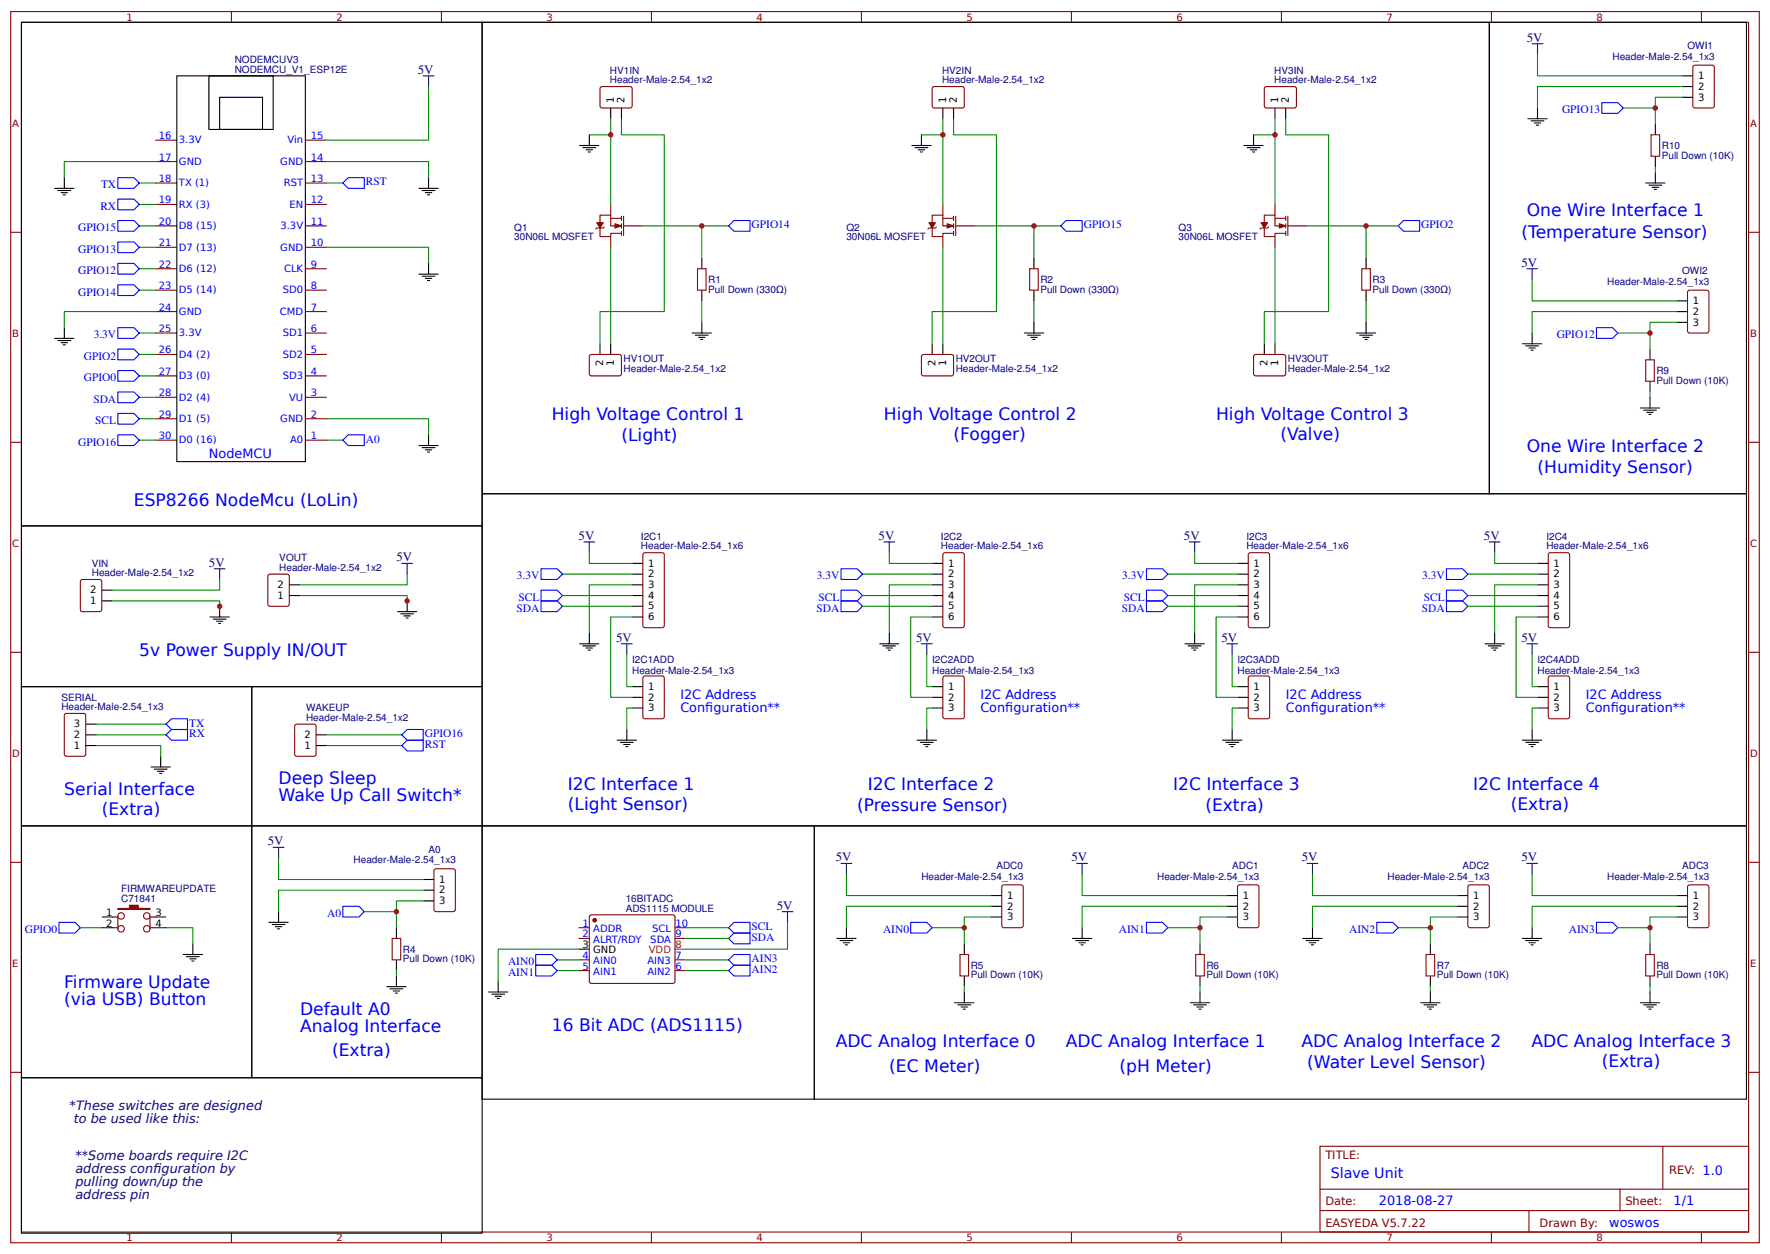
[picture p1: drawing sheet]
<svg xmlns="http://www.w3.org/2000/svg" width="437mm" height="310mm" viewBox="0 0 437 310" stroke-linecap="round" stroke-linejoin="round" font-family="sans-serif">
<g fill="none" stroke="#800" stroke-width=".26">
<path d="M2.6 2.9h431.8v304h-431.8zM5.3 5.5h426.5v298.7h-426.5zM57.1 2.9v2.6M109 2.9v2.6M160.9 2.9v2.6M212.7 2.9v2.6M264.6 2.9v2.6M316.4 2.9v2.6M368.3 2.9v2.6M418.3 16.2l4.5-.1 .5 .2v9.8l-.2 .5-4.5 .1-.5-.3-.1-9.8zM420.2 2.9v2.6M38.4 34.6h5.3"/>
<path d="M38.4 39.9h5.3M75.4 34.6h5.3M75.4 39.9h5.3M148.2 21.6l.5-.2 7.1 .1 .3 .4-.1 4.5-.4 .3-7.2-.1-.2-.5zM230.3 21.6l.4-.2 7.2 .1 .2 .4v4.5l-.5 .3-7.2-.1-.2-.5zM312.3 21.6l.4-.2 7.2 .1 .2 .4v4.5l-.5 .3-7.1-.1-.3-.5zM407.7 33.3h2.1v5.3h-2.1zM2.6 57.4h2.7M38.4 45.2h5.3M38.4 50.5h5.3M38.4 55.8h5.3M75.4 45.2h5.3"/>
<path d="M75.4 50.5h5.3M75.4 55.8h5.3M148.2 56.3v2.1h2.6v-.8h2.7M148.2 55v-1.9h2.6v2.7h2.7M149.2 56l-.2 .3h-1.6l-.3 .3M150.8 53.9h2.7M150.8 50.5v2.6M150.8 58.4v2.7M153.5 53.4v1.1M153.5 55.2v1.1M153.5 57.1v1.1M154 55.8h4.7"/>
<path d="M154 53.4v4.8M230.2 56.3v2.1h2.6v-.8h2.7M230.2 55v-1.9h2.6v2.7h2.7M231.2 56l-.2 .3h-1.6l-.3 .3M232.8 53.9h2.7M232.8 50.5v2.6M232.8 58.4v2.7M235.5 53.4v1.1M235.5 55.2v1.1M235.5 57.1v1.1M236 55.8h4.8M236 53.4v4.8"/>
<path d="M312.2 56.3v2.1h2.7v-.8h2.6M312.2 55v-1.9h2.7v2.7h2.6M313.3 56l-.3 .3h-1.6l-.3 .3M314.9 53.9h2.6M314.9 50.5v2.6M314.9 58.4v2.7M317.5 53.4v1.1M317.5 55.2v1.1M317.5 57.1v1.1M318 55.8h4.8M318 53.4v4.8M431.8 57.4h2.6"/>
<path d="M38.4 61.1h5.3M38.4 66.4h5.3M38.4 71.6h5.3M38.4 76.9h5.3M75.4 61.1h5.3M75.4 66.4h5.3M75.4 71.6h5.3M75.4 76.9h5.3M172.2 66.4h2.2v5.2h-2.2zM254.3 66.4h2.1v5.2h-2.1zM336.3 66.4h2.1v5.2h-2.1zM417 71.7l4.5-.1 .4 .3 .1 9.8-.3 .5h-4.5l-.4-.2-.1-9.8z"/>
<path d="M38.4 82.2h5.3M38.4 87.5h5.3M38.4 92.8h5.3M38.4 98.1h5.3M75.4 82.2h5.3M75.4 87.5h5.3M75.4 92.8h5.3M75.4 98.1h5.3M145.6 87.8l.4-.3 7.2 .1 .3 .5-.1 4.5-.5 .2-7.1-.1-.3-.4zM227.6 87.8l.5-.3 7.1 .1 .3 .5-.1 4.5-.5 .2-7.1-.1-.3-.4zM309.6 87.8l.5-.3 7.1 .1 .3 .5-.1 4.5-.4 .2-7.2-.1-.2-.4zM406.4 88.8h2.1v5.3h-2.1z"/>
<path d="M2.6 109.2h2.7M38.4 103.4h5.3M38.4 108.7h5.3M75.4 103.4h5.3M75.4 108.7h5.3M431.8 109.2h2.6M158.8 136.7l.5-.2h4.2h.3l.2 .5v17.5l-.2 .4-.3 .1h-4.2l-.3-.1-.3-.4zM232.9 136.7l.5-.2h4.2l.5 .2v.3v17.5l-.2 .4-.3 .1h-4.2l-.3-.1-.3-.4zM308.3 136.7l.5-.2h4.2l.5 .2v.3v17.5l-.2 .4-.3 .1h-4.2l-.3-.1-.3-.4zM382.6 136.5h4.5h.3l.2 .5v17.5l-.2 .4-.3 .1h-4.2l-.3-.1-.3-.4v-17.5zM20.1 143.2l4.5-.1 .5 .2v7.2l-.2 .5h-4.5l-.5-.2-.1-7.2zM66.4 141.8h4.5l.5 .2v7.2l-.2 .4-4.5 .1-.5-.3-.1-7.1z"/>
<path d="M2.6 161.1h2.7M16.1 176.2h4.5l.5 .2 .1 9.8-.3 .5h-4.5l-.5-.2v-9.8zM73 178.9l4.5-.1 .5 .3 .1 7.1-.3 .5h-4.5l-.5-.2v-7.2zM159 167l4.5-.1 .5 .3v9.8l-.2 .4-4.5 .1-.5-.3-.1-9.8zM232.9 167.2l.5-.3h4.2l.5 .3v9.8l-.2 .4-4.5 .1-.5-.3zM308.3 167.2l.5-.3h4.2l.5 .3v9.8l-.2 .4-4.5 .1-.5-.3zM382.6 167l4.5-.1 .4 .3 .1 9.8-.2 .4-4.5 .1-.5-.3-.1-9.8zM431.8 161.1h2.6M2.6 212.9h2.7M107.4 214.6l4.5-.1 .5 .3v9.8l-.2 .4-4.5 .1-.5-.3v-9.7zM247.6 218.6l4.5-.1 .5 .3 .1 9.7-.3 .5-4.5 .1-.4-.3-.1-9.8zM305.9 218.6l4.5-.1 .4 .3 .1 9.7-.3 .5-4.5 .1-.4-.3-.1-9.8z"/>
<path d="M362.7 218.6l4.5-.1 .5 .3 .1 9.7-.3 .5-4.5 .1-.4-.3-.1-9.8zM417 218.6l4.5-.1 .4 .3 .1 9.7-.3 .5-4.5 .1-.4-.3-.1-9.8zM431.8 212.9h2.6M29.1 226.2v3.1M37 226.2v3.1M96.8 231.7h2.2v5.3h-2.2zM142.9 229.1h2.6M142.9 231.7h2.6M142.9 237h2.6M142.9 239.7h2.6M145.8 226h20.6l.3 .4-.1 16.2-.4 .2h-20.4l-.3-.5v-15.9zM166.7 229.1h2.6"/>
<path d="M166.7 231.7h2.6M166.7 237h2.6M166.7 239.7h2.6M237.1 235.7h2.1v5.3h-2.1zM295.3 235.7h2.1v5.3h-2.1zM352.2 235.7h2.1v5.3h-2.1zM406.4 235.7h2.1v5.3h-2.1zM2.6 264.8h2.7M431.8 264.8h2.6M326 283.1h105.8v21.1h-105.8zM326 293.6h105.8M326 298.9h105.8"/>
<path d="M377.6 298.9v5.3M400 293.6v5.3M410.6 283.1v10.5M57.1 304.2v2.7M109 304.2v2.7M160.9 304.2v2.7M212.7 304.2v2.7M264.6 304.2v2.7M316.4 304.2v2.7M368.3 304.2v2.7M420.2 304.2v2.7"/>
<circle cx="29.9" cy="226.2" r=".8"/>
<circle cx="29.9" cy="229.3" r=".8"/>
<circle cx="36.2" cy="229.3" r=".8"/>
<circle cx="36.2" cy="226.2" r=".8"/>
</g>
<g fill="none" stroke="#000" stroke-width=".26">
<path d="M5.3 5.5h113.8v124.4h-113.8zM43.7 18.7h31.7v95.3h-31.7zM51.6 18.7h15.9v13.3h-15.9zM119.1 5.5h248.7v116.4h-248.7zM367.8 5.5h63.5v116.4h-63.5zM415.4 18.7h2.6M54.2 24h10.6v8h-10.6zM143.1 35.9h4.8M143.9 36.5h3.2M144.7 37h1.6M145.3 37.5h.5M145.5 33.3v2.6"/>
<path d="M150.8 26.7v2.6M153.5 26.7v2.6M225.2 35.9h4.7M226 36.5h3.1M226.7 37h1.6M227.3 37.5h.5M227.5 33.3v2.6M232.8 26.7v2.6M235.5 26.7v2.6M307.2 35.9h4.7M308 36.5h3.1M308.8 37h1.6"/>
<path d="M309.3 37.5h.5M309.6 33.3v2.6M314.9 26.7v2.6M317.5 26.7v2.6M377.3 29.3h4.8M378.1 29.8h3.2M378.9 30.4h1.6M379.4 30.9h.5M379.7 26.7v2.6M408.8 30.6v2.7M408.8 38.6v2.6M415.4 24h2.6"/>
<path d="M415.4 21.4h2.6M13.5 46.5h4.8M14.3 47h3.2M15.1 47.6h1.6M15.6 48.1h.5M15.9 43.9v2.6M103.5 46.5h4.7M104.2 47h3.2M105 47.6h1.6M105.6 48.1h.5M105.8 43.9v2.6M406.4 45.2h4.8"/>
<path d="M407.2 45.7h3.2M408 46.2h1.6M408.5 46.8h.5M408.8 42.5v2.7M103.5 67.7h4.7M104.2 68.2h3.2M105 68.7h1.6M105.6 69.3h.5M105.8 65v2.7M173.3 63.7v2.7M173.3 71.6v2.7M173.3 79.6v2.6"/>
<path d="M255.3 63.7v2.7M255.3 71.6v2.7M255.3 79.6v2.6M337.3 63.7v2.7M337.3 71.6v2.7M337.3 79.6v2.6M414.1 79.6h2.6M414.1 74.3h2.6M414.1 76.9h2.6M13.5 83.6h4.8M14.3 84.1h3.2M15.1 84.6h1.6"/>
<path d="M15.6 85.1h.5M15.9 80.9v2.7M148.2 84.9v2.6M150.8 84.9v2.6M170.9 82.2h4.8M171.7 82.8h3.2M172.5 83.3h1.6M173 83.8h.6M230.2 84.9v2.6M232.8 84.9v2.6M252.9 82.2h4.8M253.7 82.8h3.2"/>
<path d="M254.5 83.3h1.6M255.1 83.8h.5M312.2 84.9v2.6M314.9 84.9v2.6M335 82.2h4.7M335.8 82.8h3.1M336.5 83.3h1.6M337.1 83.8h.5M376 84.9h4.7M376.8 85.4h3.1M377.6 85.9h1.5M378.1 86.5h.5"/>
<path d="M378.4 82.2v2.7M407.5 86.2v2.6M407.5 94.1v2.7M407.5 98.1v2.7M103.5 110h4.7M104.2 110.5h3.2M105 111.1h1.6M105.6 111.6h.5M105.8 107.4v2.6M405.1 100.8h4.7M405.9 101.3h3.1M406.7 101.8h1.6"/>
<path d="M407.2 102.3h.5M5.3 129.9h113.8v39.6h-113.8zM119.1 121.9h312.2v82h-312.2zM156.1 139.1h2.6M230.2 139.1h2.6M305.6 139.1h2.6M379.7 139.1h2.6M25.1 148.4h2.7M25.1 145.7h2.7M51.9 152.3h4.7M52.7 152.9h3.1M53.4 153.4h1.6"/>
<path d="M54 153.9h.5M54.2 149.7v2.6M71.4 147.1h2.7M71.4 144.4h2.7M98.2 151h4.7M99 151.6h3.1M99.7 152.1h1.6M100.3 152.6h.5M100.5 148.4v2.6M143.1 159h4.8M143.9 159.5h3.2M145.5 156.3v2.7"/>
<path d="M156.1 152.3h2.6M156.1 147.1h2.6M156.1 144.4h2.6M156.1 141.8h2.6M156.1 149.7h2.6M217.2 159h4.8M218 159.5h3.2M219.6 156.3v2.7M230.2 152.3h2.6M230.2 147.1h2.6M230.2 144.4h2.6M230.2 141.8h2.6"/>
<path d="M230.2 149.7h2.6M292.6 159h4.8M293.4 159.5h3.2M295 156.3v2.7M305.6 152.3h2.6M305.6 147.1h2.6M305.6 144.4h2.6M305.6 141.8h2.6M305.6 149.7h2.6M366.7 159h4.8M367.5 159.5h3.2M369.1 156.3v2.7"/>
<path d="M379.7 152.3h2.6M379.7 147.1h2.6M379.7 144.4h2.6M379.7 141.8h2.6M379.7 149.7h2.6M5.3 169.5h56.9v34.4h-56.9zM21.2 178.8h2.6M62.2 169.5h56.9v34.4h-56.9zM144.7 160h1.6M145.3 160.5h.5M156.1 174.8h2.6M156.1 169.5h2.6"/>
<path d="M156.1 172.2h2.6M218.8 160h1.6M219.3 160.5h.6M230.2 174.8h2.6M230.2 169.5h2.6M230.2 172.2h2.6M294.2 160h1.6M294.7 160.5h.6M305.6 174.8h2.6M305.6 169.5h2.6M305.6 172.2h2.6M368.3 160h1.6"/>
<path d="M368.8 160.5h.6M379.7 174.8h2.6M379.7 169.5h2.6M379.7 172.2h2.6M21.2 184.1h2.6M21.2 181.5h2.6M37.3 189.4h4.8M38.1 189.9h3.2M38.9 190.4h1.6M39.4 191h.6M39.7 186.7v2.7M78.1 184.1h2.6"/>
<path d="M78.1 181.5h2.6M152.4 182.8h4.8M153.2 183.3h3.2M154 183.8h1.6M154.5 184.4h.5M154.8 180.1v2.7M226.5 182.8h4.7M227.3 183.3h3.2M228.1 183.8h1.6M228.6 184.4h.5M228.9 180.1v2.7M301.9 182.8h4.8"/>
<path d="M302.7 183.3h3.2M303.5 183.8h1.6M304 184.4h.5M304.3 180.1v2.7M376 182.8h4.7M376.8 183.3h3.1M377.6 183.8h1.5M378.1 184.4h.5M378.4 180.1v2.7M5.3 203.9h56.9v62.2h-56.9zM62.2 203.9h56.9v62.2h-56.9zM104.5 217.2h2.7"/>
<path d="M104.5 219.8h2.7M119.1 203.9h82v67.5h-82zM201.1 203.9h230.2v67.5h-230.2zM25.1 226.4h3.7M25.1 229.1h3.7M37.3 226.4h3.7M37.3 229.1h3.7M45.2 235.7h4.8M46 236.2h3.2M46.8 236.7h1.6M47.4 237.3h.5M47.6 233v2.7"/>
<path d="M66.4 227.8h4.8M67.2 228.3h3.2M68 228.8h1.6M68.5 229.3h.6M68.8 225.1v2.7M97.9 229.1v2.6M97.9 237v2.7M104.5 222.5h2.7M142.9 234.4h2.6M206.6 231.7h4.8M207.4 232.3h3.2M208.2 232.8h1.6"/>
<path d="M208.8 233.3h.5M209 229.1v2.6M238.1 233v2.7M244.7 226.4h2.7M244.7 221.1h2.7M244.7 223.8h2.7M264.8 231.7h4.8M265.6 232.3h3.2M266.4 232.8h1.6M267 233.3h.5M267.2 229.1v2.6M296.3 233v2.7"/>
<path d="M302.9 226.4h2.7M302.9 221.1h2.7M302.9 223.8h2.7M321.7 231.7h4.8M322.5 232.3h3.2M323.3 232.8h1.6M323.8 233.3h.6M324.1 229.1v2.6M353.2 233v2.7M359.8 226.4h2.7M359.8 221.1h2.7M359.8 223.8h2.7"/>
<path d="M376 231.7h4.7M376.8 232.3h3.1M377.6 232.8h1.5M378.1 233.3h.5M378.4 229.1v2.6M407.5 233v2.7M414.1 226.4h2.6M414.1 221.1h2.6M414.1 223.8h2.6M95.5 243.6h4.8M96.3 244.2h3.2M97.1 244.7h1.6"/>
<path d="M97.6 245.2h.6M97.9 241v2.6M120.6 245h4.8M121.4 245.5h3.2M122.2 246h1.6M122.8 246.5h.5M123 242.3v2.7M235.7 247.6h4.8M236.5 248.1h3.2M237.3 248.7h1.6M237.9 249.2h.5M238.1 241v2.6"/>
<path d="M238.1 245v2.6M294 247.6h4.7M294.7 248.1h3.2M295.5 248.7h1.6M296.1 249.2h.5M296.3 241v2.6M296.3 245v2.6M350.8 247.6h4.8M351.6 248.1h3.2M352.4 248.7h1.6M353 249.2h.5M353.2 241v2.6"/>
<path d="M353.2 245v2.6M405.1 247.6h4.7M405.9 248.1h3.1M406.7 248.7h1.6M407.2 249.2h.5M407.5 241v2.6M407.5 245v2.6M5.3 266.1h113.8v38.4h-113.8z"/>
</g>
<g fill="none" stroke="#000080" stroke-width=".26">
<path d="M104.5 18.7h2.7M105.8 18.7v2.7M378.4 10.8h2.6M379.7 10.8v2.6M377 66.4h2.7M378.4 66.4v2.6M99.2 139.1h2.7M100.5 139.1v2.7M144.2 133.8h2.6M145.5 133.8v2.7M218.3 133.8h2.6M219.6 133.8v2.7"/>
<path d="M293.7 133.8h2.6M295 133.8v2.7M367.8 133.8h2.6M369.1 133.8v2.7M52.9 140.4h2.7M54.2 140.4v2.7M153.5 159h2.6M154.8 159v2.6M227.5 159h2.7M228.9 159v2.6M302.9 159h2.7M304.3 159v2.6"/>
<path d="M377 159h2.7M378.4 159v2.6M67.5 209.2h2.6M68.8 209.2v2.7M207.7 213.2h2.6M209 213.2v2.6M265.9 213.2h2.7M267.2 213.2v2.6M322.8 213.2h2.6M324.1 213.2v2.6M377 213.2h2.7M378.4 213.2v2.6"/>
<path d="M193.1 225.1h2.7M194.5 225.1v2.7"/>
</g>
<g fill="none" stroke="#080" stroke-width=".26">
<path d="M379.7 13.4v5.3h35.7M38.4 39.9h-22.5v4M80.7 39.9h25.1v4M105.8 21.4v13.2h-25.1M150.8 29.3v4h-5.3M150.8 33.3v17.2M153.5 29.3v4h10.5v43.6h-15.8v8M232.8 29.3v4h-5.3M232.8 33.3v17.2M235.5 29.3v4h10.6v43.6h-15.9v8M314.9 29.3v4h-5.3M314.9 33.3v17.2"/>
<path d="M317.5 29.3v4h10.6v43.6h-15.9v8M400.8 26.7h8M415.4 21.4h-35.7v5.3M415.4 24h-6.6v6.6M34.4 45.2h4M34.4 50.5h4M34.4 55.8h4M80.7 45.2h4M158.7 55.8h14.6v7.9M173.3 55.8h6.6M240.8 55.8h14.5v7.9M255.3 55.8h6.6"/>
<path d="M322.8 55.8h14.5v7.9M337.3 55.8h8M408.8 41.2v1.3M34.4 61.1h4M34.4 66.4h4M34.4 71.6h4M38.4 76.9h-22.5v4M80.7 61.1h25.1v3.9M150.8 61.1v23.8M173.3 74.3v5.3M232.8 61.1v23.8M255.3 74.3v5.3"/>
<path d="M314.9 61.1v23.8M337.3 74.3v5.3M378.4 69v5.3h35.7M414.1 76.9h-35.7v5.3M414.1 79.6h-6.6v6.6M34.4 87.5h4M34.4 98.1h4M34.4 92.8h4M34.4 82.2h4M399.5 82.2h8M407.5 96.8v1.3M34.4 103.4h4"/>
<path d="M34.4 108.7h4M80.7 103.4h25.1v4M80.7 108.7h4M145.5 136.5v2.6h10.6M219.6 136.5v2.6h10.6M295 136.5v2.6h10.6M369.1 136.5v2.6h10.6M27.8 148.4h26.4v1.3M54.2 143.1v2.6h-26.4M74.1 147.1h26.4v1.3M100.5 141.8v2.6h-26.4M138.9 141.8h17.2"/>
<path d="M138.9 147.1h17.2M138.9 149.7h17.2M156.1 144.4h-10.6v11.9M156.1 152.3h-5.3v19.9h5.3M213 141.8h17.2M213 147.1h17.2M213 149.7h17.2M230.2 144.4h-10.6v11.9M230.2 152.3h-5.3v19.9h5.3M288.4 141.8h17.2M288.4 147.1h17.2M288.4 149.7h17.2"/>
<path d="M305.6 144.4h-10.6v11.9M305.6 152.3h-5.3v19.9h5.3M362.5 141.8h17.2M362.5 147.1h17.2M362.5 149.7h17.2M379.7 144.4h-10.6v11.9M379.7 152.3h-5.3v19.9h5.3M23.8 178.8h17.2M154.8 161.6v7.9h1.3M156.1 174.8h-1.3v5.3M228.9 161.6v7.9h1.3M230.2 174.8h-1.3v5.3"/>
<path d="M304.3 161.6v7.9h1.3M305.6 174.8h-1.3v5.3M378.4 161.6v7.9h1.3M379.7 174.8h-1.3v5.3M23.8 184.1h15.9v2.6M23.8 181.5h17.2M80.7 181.5h18.5M80.7 184.1h18.5M68.8 211.9v5.3h35.7M104.5 219.8h-35.7v5.3M209 215.8v5.3h35.7M267.2 215.8v5.3h35.7"/>
<path d="M324.1 215.8v5.3h35.7M378.4 215.8v5.3h35.7M19.8 229.1h5.3M41 229.1h6.6v3.9M90 225.1h7.9M97.9 239.7v1.3M104.5 222.5h-6.6v6.6M137.6 237h5.3M137.6 239.7h5.3M142.9 234.4h-19.9v7.9M169.3 229.1h10.6M169.3 231.7h10.6"/>
<path d="M169.3 237h10.6M169.3 239.7h10.6M194.5 227.8v6.6h-25.2M230.2 229.1h7.9M244.7 223.8h-35.7v5.3M244.7 226.4h-6.6v6.6M288.4 229.1h7.9M302.9 223.8h-35.7v5.3M302.9 226.4h-6.6v6.6M345.3 229.1h7.9M359.8 223.8h-35.7v5.3M359.8 226.4h-6.6v6.6"/>
<path d="M399.5 229.1h8M414.1 223.8h-35.7v5.3M414.1 226.4h-6.6v6.6M238.1 243.6v1.4M296.3 243.6v1.4M353.2 243.6v1.4M407.5 243.6v1.4"/>
</g>
<g fill="none" stroke="#00f" stroke-width=".26">
<path d="M395.6 25.3h3.9l1.3 1.4-1.3 1.3h-3.9zM29.1 59.7h4l1.3 1.4-1.3 1.3h-4zM29.1 54.5h4l1.3 1.3-1.3 1.3h-4zM29.1 49.2h4l1.3 1.3-1.3 1.3h-4zM29.1 43.9h4l1.3 1.3-1.3 1.3h-4zM86 43.9h4v2.6h-4l-1.3-1.3zM179.9 55.8l1.3-1.3h4v2.6h-4zM261.9 55.8l1.4-1.3h3.9v2.6h-3.9zM345.3 55.8l1.3-1.3h4v2.6h-4zM29.1 70.3h4l1.3 1.3-1.3 1.4h-4zM29.1 65h4l1.3 1.4-1.3 1.3h-4zM29.1 96.8h4l1.3 1.3-1.3 1.3h-4z"/>
<path d="M29.1 91.5h4l1.3 1.3-1.3 1.3h-4zM29.1 86.2h4l1.3 1.3-1.3 1.3h-4zM29.1 80.9h4l1.3 1.3-1.3 1.4h-4zM394.2 80.9h4l1.3 1.3-1.3 1.4h-4zM29.1 102.1h4l1.3 1.3-1.3 1.3h-4zM29.1 107.4h4l1.3 1.3-1.3 1.3h-4zM84.7 108.7l1.3-1.3h4v2.6h-4zM133.6 148.4h4l1.3 1.3-1.3 1.3h-4zM133.6 145.7h4l1.3 1.4-1.3 1.3h-4zM133.6 140.4h4l1.3 1.4-1.3 1.3h-4zM207.7 148.4h4l1.3 1.3-1.3 1.3h-4zM207.7 145.7h4l1.3 1.4-1.3 1.3h-4z"/>
<path d="M207.7 140.4h4l1.3 1.4-1.3 1.3h-4zM283.1 148.4h4l1.3 1.3-1.3 1.3h-4zM283.1 145.7h4l1.3 1.4-1.3 1.3h-4zM283.1 140.4h4l1.3 1.4-1.3 1.3h-4zM357.2 148.4h4l1.3 1.3-1.3 1.3h-4zM357.2 145.7h4l1.3 1.4-1.3 1.3h-4zM357.2 140.4h4l1.3 1.4-1.3 1.3h-4zM41 178.8l1.3-1.3h4v2.6h-4zM41 181.5l1.3-1.4h4v2.7h-4zM99.2 184.1l1.3-1.3h4v2.6h-4zM99.2 181.5l1.3-1.4h4v2.7h-4zM14.6 227.8h3.9l1.3 1.3-1.3 1.3h-3.9z"/>
<path d="M84.7 223.8h3.9l1.4 1.3-1.4 1.3h-3.9zM132.3 235.7h4l1.3 1.3-1.3 1.3h-4zM132.3 238.3h4l1.3 1.4-1.3 1.3h-4zM179.9 231.7l1.3-1.3h4v2.6h-4zM179.9 229.1l1.3-1.3h4v2.6h-4zM179.9 237l1.3-1.3h4v2.6h-4zM181.2 238.3h4v2.7h-4l-1.3-1.3zM224.9 227.8h4l1.3 1.3-1.3 1.3h-4zM283.1 227.8h4l1.3 1.3-1.3 1.3h-4zM340 227.8h4l1.3 1.3-1.3 1.3h-4zM394.2 227.8h4l1.3 1.3-1.3 1.3h-4z"/>
</g>
<g fill="#800" stroke="#800" stroke-width=".26">
<path d="M147.4 55h1.6l-.8 1.3z"/>
<path d="M151.9 55.2l1.6 .6-1.6 .5z"/>
<path d="M229.4 55h1.6l-.8 1.3z"/>
<path d="M233.9 55.2l1.6 .6-1.6 .5z"/>
<path d="M311.4 55h1.6l-.8 1.3z"/>
<path d="M315.9 55.2l1.6 .6-1.6 .5z"/>
<path d="M29.1 224.3h2.9v-.8h2.1v.8h2.9v.3h-7.9z"/>
<circle cx="146.8" cy="227.2" r=".4"/>
</g>
<path d="M166.7 234.4h2.6" fill="none" stroke="#f00" stroke-width=".26"/>
<g fill="#c00">
<circle cx="407.5" cy="229.1" r=".66"/>
<circle cx="296.3" cy="229.1" r=".66"/>
<circle cx="238.1" cy="229.1" r=".66"/>
<circle cx="54.2" cy="149.7" r=".66"/>
<circle cx="232.8" cy="33.3" r=".66"/>
<circle cx="150.8" cy="33.3" r=".66"/>
<circle cx="314.9" cy="33.3" r=".66"/>
<circle cx="100.5" cy="148.4" r=".66"/>
<circle cx="407.5" cy="82.2" r=".66"/>
<circle cx="408.8" cy="26.7" r=".66"/>
<circle cx="337.3" cy="55.8" r=".66"/>
<circle cx="255.3" cy="55.8" r=".66"/>
<circle cx="173.3" cy="55.8" r=".66"/>
<circle cx="97.9" cy="225.1" r=".66"/>
<circle cx="353.2" cy="229.1" r=".66"/>
</g>
<g font-size="4.2" fill="#00f">
<text x="377" y="53.4">One Wire Interface 1</text>
<text x="375.7" y="58.7">(Temperature Sensor)</text>
<text x="136.3" y="103.7">High Voltage Control 1</text>
<text x="218.3" y="103.7">High Voltage Control 2</text>
<text x="300.3" y="103.7">High Voltage Control 3</text>
<text x="153.5" y="109">(Light)</text>
<text x="235.5" y="108.7">(Fogger)</text>
<text x="316.2" y="108.7">(Valve)</text>
<text x="377" y="111.6">One Wire Interface 2</text>
<text x="379.7" y="116.9">(Humidity Sensor)</text>
<text x="33.1" y="124.8">ESP8266 NodeMcu (LoLin)</text>
<text x="34.4" y="161.9">5v Power Supply IN/OUT</text>
<text x="15.9" y="196.3">Serial Interface</text>
<text x="68.8" y="193.6">Deep Sleep</text>
<text x="68.8" y="197.9">Wake Up Call Switch*</text>
<text x="140.2" y="195">I2C Interface 1</text>
<text x="214.3" y="195">I2C Interface 2</text>
<text x="289.7" y="195">I2C Interface 3</text>
<text x="363.8" y="195">I2C Interface 4</text>
<text x="25.1" y="201.3">(Extra)</text>
<text x="140.2" y="200">(Light Sensor)</text>
<text x="211.7" y="200.3">(Pressure Sensor)</text>
<text x="297.7" y="200.3">(Extra)</text>
<text x="373.1" y="200">(Extra)</text>
<text x="15.9" y="243.9">Firmware Update</text>
<text x="15.9" y="248.1">(via USB) Button</text>
<text x="74.1" y="250.5">Default A0</text>
<text x="74.1" y="254.7">Analog Interface</text>
<text x="136.3" y="254.5">16 Bit ADC (ADS1115)</text>
<text x="82" y="260.8">(Extra)</text>
<text x="206.4" y="258.5">ADC Analog Interface 0</text>
<text x="263.2" y="258.5">ADC Analog Interface 1</text>
<text x="321.4" y="258.5">ADC Analog Interface 2</text>
<text x="322.8" y="263.8">(Water Level Sensor)</text>
<text x="378.2" y="258.5">ADC Analog Interface 3</text>
<text x="395.6" y="263.5">(Extra)</text>
<text x="219.6" y="264.8">(EC Meter)</text>
<text x="276.5" y="264.8">(pH Meter)</text>
</g>
<text font-size="3.5" fill="#00f" x="328.6" y="291">Slave Unit</text>
<g font-size="3.2" fill="#000080">
<text x="377" y="10.3">5V</text>
<text x="103.2" y="18.2">5V</text>
<text x="375.7" y="65.8">5V</text>
<text x="142.9" y="133.3">5V</text>
<text x="217" y="133.3">5V</text>
<text x="292.4" y="133.3">5V</text>
<text x="366.4" y="133.3">5V</text>
<text x="51.6" y="139.9">5V</text>
<text x="97.9" y="138.6">5V</text>
<text x="152.1" y="158.4">5V</text>
<text x="226.2" y="158.4">5V</text>
<text x="301.6" y="158.4">5V</text>
<text x="375.7" y="158.4">5V</text>
<text x="66.1" y="208.7">5V</text>
<text x="206.4" y="212.7">5V</text>
<text x="264.6" y="212.7">5V</text>
<text x="321.5" y="212.7">5V</text>
<text x="375.7" y="212.7">5V</text>
<text x="191.8" y="224.6">5V</text>
<text x="17.2" y="274.1">*These switches are designed</text>
<text x="18.2" y="277.2">to be used like this:</text>
<text x="18.6" y="286.5">**Some boards require I2C</text>
<text x="18.6" y="289.7">address confguration by</text>
<text x="18.6" y="292.8">pulling down/up the</text>
<text x="37.8" y="289.7">i</text>
<text x="18.6" y="296">address pin</text>
</g>
<g font-size="3.2" fill="#00f">
<text x="51.6" y="113.2">NodeMCU</text>
<text x="168" y="172.7">I2C Address</text>
<text x="242.1" y="172.7">I2C Address</text>
<text x="317.5" y="172.7">I2C Address</text>
<text x="391.6" y="172.7">I2C Address</text>
<text x="168" y="175.9">Confguration**</text>
<text x="174.2" y="175.9">i</text>
<text x="242.1" y="175.9">Confguration**</text>
<text x="248.3" y="175.9">i</text>
<text x="317.5" y="175.9">Confguration**</text>
<text x="323.7" y="175.9">i</text>
<text x="391.6" y="175.9">Confguration**</text>
<text x="397.7" y="175.9">i</text>
<text x="340.5" y="297.6">2018-08-27</text>
<text x="413.3" y="297.6">1/1</text>
<text x="397.4" y="302.9">woswos</text>
</g>
<g font-size="2.8" fill="#00f">
<text x="385.7" y="28">GPIO13</text>
<text x="24.9" y="46.5">TX</text>
<text x="90.4" y="45.8">RST</text>
<text x="24.8" y="51.8">RX</text>
<text x="19.3" y="57.1">GPIO15</text>
<text x="185.6" y="56.4">GPIO14</text>
<text x="267.6" y="56.4">GPIO15</text>
<text x="351" y="56.4">GPIO2</text>
<text x="19.3" y="62.4">GPIO13</text>
<text x="19.3" y="67.7">GPIO12</text>
<text x="19.3" y="73">GPIO14</text>
<text x="23.1" y="83.6">3.3V</text>
<text x="384.4" y="83.6">GPIO12</text>
<text x="20.7" y="88.8">GPIO2</text>
<text x="20.7" y="94.1">GPIO0</text>
<text x="23.1" y="99.4">SDA</text>
<text x="23.5" y="104.7">SCL</text>
<text x="19.3" y="110">GPIO16</text>
<text x="90.4" y="109.3">A0</text>
<text x="127.7" y="143.1">3.3V</text>
<text x="201.7" y="143.1">3.3V</text>
<text x="277.1" y="143.1">3.3V</text>
<text x="351.2" y="143.1">3.3V</text>
<text x="128" y="148.4">SCL</text>
<text x="202.1" y="148.4">SCL</text>
<text x="277.5" y="148.4">SCL</text>
<text x="351.6" y="148.4">SCL</text>
<text x="127.6" y="151">SDA</text>
<text x="201.7" y="151">SDA</text>
<text x="277.1" y="151">SDA</text>
<text x="351.1" y="151">SDA</text>
<text x="46.7" y="179.4">TX</text>
<text x="46.7" y="182">RX</text>
<text x="104.9" y="184.7">RST</text>
<text x="104.9" y="182">GPIO16</text>
<text x="80.8" y="226.4">A0</text>
<text x="6.1" y="230.4">GPIO0</text>
<text x="185.6" y="229.7">SCL</text>
<text x="185.6" y="232.3">SDA</text>
<text x="218.1" y="230.4">AIN0</text>
<text x="276.3" y="230.4">AIN1</text>
<text x="333.2" y="230.4">AIN2</text>
<text x="387.4" y="230.4">AIN3</text>
<text x="125.5" y="238.3">AIN0</text>
<text x="185.6" y="237.6">AIN3</text>
<text x="125.5" y="241">AIN1</text>
<text x="185.6" y="240.2">AIN2</text>
</g>
<g font-size="2.8" fill="#800">
<text x="327.3" y="286.2">TITLE:</text>
<text x="412.2" y="289.9">REV: 1.0</text>
<text x="327.3" y="297.6">Date:</text>
<text x="401.4" y="297.6">Sheet:</text>
<text x="327.3" y="302.9">EASYEDA V5.7.22</text>
<text x="380.2" y="302.9">Drawn By:</text>
</g>
<g font-size="2.5" fill="#800">
<text x="31.2" y="5.1">1</text>
<text x="83.1" y="5.1">2</text>
<text x="134.9" y="5.1">3</text>
<text x="186.8" y="5.1">4</text>
<text x="238.7" y="5.1">5</text>
<text x="290.5" y="5.1">6</text>
<text x="342.4" y="5.1">7</text>
<text x="394.2" y="5.1">8</text>
<text x="3" y="31.4">A</text>
<text x="432.2" y="31.4">A</text>
<text x="3" y="83.3">B</text>
<text x="432.2" y="83.3">B</text>
<text x="3" y="135.1">C</text>
<text x="432.2" y="135.1">C</text>
<text x="3" y="187">D</text>
<text x="432.2" y="187">D</text>
<text x="3" y="238.9">E</text>
<text x="432.2" y="238.9">E</text>
<text x="31.2" y="306.5">1</text>
<text x="83.1" y="306.5">2</text>
<text x="134.9" y="306.5">3</text>
<text x="186.8" y="306.5">4</text>
<text x="238.7" y="306.5">5</text>
<text x="290.5" y="306.5">6</text>
<text x="342.4" y="306.5">7</text>
<text x="394.2" y="306.5">8</text>
</g>
<g font-size="2.5" fill="#000080">
<text x="58" y="17.9">NODEMCU_V1_ESP12E</text>
<text x="58" y="15.6">NODEMCUV3</text>
<text x="398.2" y="14.8">Header-Male-2.54_1x3</text>
<text x="416.7" y="12.1">OWI1</text>
<text x="150.6" y="20.6">Header-Male-2.54_1x2</text>
<text x="150.6" y="18.2">HV1IN</text>
<text x="232.6" y="20.6">Header-Male-2.54_1x2</text>
<text x="232.6" y="18.2">HV2IN</text>
<text x="314.7" y="20.6">Header-Male-2.54_1x2</text>
<text x="314.7" y="18.2">HV3IN</text>
<text x="410.4" y="39.2">Pull Down (10K)</text>
<text x="410.4" y="36.8">R10</text>
<text x="127" y="59.3">30N06L MOSFET</text>
<text x="127" y="56.9">Q1</text>
<text x="209" y="59.3">30N06L MOSFET</text>
<text x="209" y="56.9">Q2</text>
<text x="291" y="59.3">30N06L MOSFET</text>
<text x="291" y="56.9">Q3</text>
<text x="174.9" y="69.9">R1</text>
<text x="256.9" y="69.9">R2</text>
<text x="338.9" y="69.9">R3</text>
<text x="396.9" y="70.3">Header-Male-2.54_1x3</text>
<text x="415.4" y="67.7">OWI2</text>
<text x="174.9" y="72.2">Pull Down (330Ω)</text>
<text x="256.9" y="72.2">Pull Down (330Ω)</text>
<text x="338.9" y="72.2">Pull Down (330Ω)</text>
<text x="154" y="89.4">HV1OUT</text>
<text x="236" y="89.4">HV2OUT</text>
<text x="318" y="89.4">HV3OUT</text>
<text x="154" y="91.8">Header-Male-2.54_1x2</text>
<text x="236" y="91.8">Header-Male-2.54_1x2</text>
<text x="318" y="91.8">Header-Male-2.54_1x2</text>
<text x="409" y="94.7">Pull Down (10K)</text>
<text x="409" y="92.4">R9</text>
<text x="158.3" y="133.4">I2C1</text>
<text x="158.3" y="135.7">Header-Male-2.54_1x6</text>
<text x="232.4" y="133.4">I2C2</text>
<text x="232.4" y="135.7">Header-Male-2.54_1x6</text>
<text x="307.8" y="133.4">I2C3</text>
<text x="307.8" y="135.7">Header-Male-2.54_1x6</text>
<text x="381.9" y="133.4">I2C4</text>
<text x="381.9" y="135.7">Header-Male-2.54_1x6</text>
<text x="22.7" y="142.3">Header-Male-2.54_1x2</text>
<text x="22.7" y="139.9">VIN</text>
<text x="69" y="141">Header-Male-2.54_1x2</text>
<text x="69" y="138.6">VOUT</text>
<text x="156.1" y="166.5">Header-Male-2.54_1x3</text>
<text x="156.1" y="163.8">I2C1ADD</text>
<text x="230.2" y="166.5">Header-Male-2.54_1x3</text>
<text x="230.2" y="163.8">I2C2ADD</text>
<text x="305.6" y="166.5">Header-Male-2.54_1x3</text>
<text x="305.6" y="163.8">I2C3ADD</text>
<text x="379.7" y="166.5">Header-Male-2.54_1x3</text>
<text x="379.7" y="163.8">I2C4ADD</text>
<text x="15.2" y="173">SERIAL</text>
<text x="15.2" y="175.4">Header-Male-2.54_1x3</text>
<text x="75.6" y="178">Header-Male-2.54_1x2</text>
<text x="75.6" y="175.7">WAKEUP</text>
<text x="87.3" y="213.2">Header-Male-2.54_1x3</text>
<text x="105.8" y="210.6">A0</text>
<text x="246.1" y="214.5">ADC0</text>
<text x="304.3" y="214.5">ADC1</text>
<text x="361.2" y="214.5">ADC2</text>
<text x="415.4" y="214.5">ADC3</text>
<text x="29.9" y="220.4">FIRMWAREUPDATE</text>
<text x="227.5" y="217.2">Header-Male-2.54_1x3</text>
<text x="285.8" y="217.2">Header-Male-2.54_1x3</text>
<text x="342.6" y="217.2">Header-Male-2.54_1x3</text>
<text x="396.9" y="217.2">Header-Male-2.54_1x3</text>
<text x="29.9" y="222.7">C71841</text>
<text x="154.5" y="225.1">ADS1115 MODULE</text>
<text x="154.5" y="222.8">16BITADC</text>
<text x="99.5" y="237.6">Pull Down (10K)</text>
<text x="99.5" y="235.3">R4</text>
<text x="239.7" y="239.2">R5</text>
<text x="297.9" y="239.2">R6</text>
<text x="354.8" y="239.2">R7</text>
<text x="409" y="239.2">R8</text>
<text x="239.7" y="241.6">Pull Down (10K)</text>
<text x="297.9" y="241.6">Pull Down (10K)</text>
<text x="354.8" y="241.6">Pull Down (10K)</text>
<text x="409" y="241.6">Pull Down (10K)</text>
</g>
<g font-size="2.5">
<text x="419.4" y="19.5">1</text>
<text x="419.4" y="22.2">2</text>
<text x="151.6" y="25.3" transform="rotate(-90 151.6 25.3)">1</text>
<text x="154.3" y="25.3" transform="rotate(-90 154.3 25.3)">2</text>
<text x="233.6" y="25.3" transform="rotate(-90 233.6 25.3)">1</text>
<text x="236.3" y="25.3" transform="rotate(-90 236.3 25.3)">2</text>
<text x="315.6" y="25.3" transform="rotate(-90 315.6 25.3)">1</text>
<text x="318.3" y="25.3" transform="rotate(-90 318.3 25.3)">2</text>
<text x="419.4" y="24.8">3</text>
<text x="418" y="75.1">1</text>
<text x="418" y="77.7">2</text>
<text x="418" y="80.4">3</text>
<text x="149" y="90.4" transform="rotate(-90 149 90.4)">2</text>
<text x="151.6" y="90.4" transform="rotate(-90 151.6 90.4)">1</text>
<text x="231" y="90.4" transform="rotate(-90 231 90.4)">2</text>
<text x="233.6" y="90.4" transform="rotate(-90 233.6 90.4)">1</text>
<text x="313" y="90.4" transform="rotate(-90 313 90.4)">2</text>
<text x="315.6" y="90.4" transform="rotate(-90 315.6 90.4)">1</text>
<text x="160.1" y="139.9">1</text>
<text x="160.1" y="142.6">2</text>
<text x="234.2" y="139.9">1</text>
<text x="234.2" y="142.6">2</text>
<text x="309.6" y="139.9">1</text>
<text x="309.6" y="142.6">2</text>
<text x="383.6" y="139.9">1</text>
<text x="383.6" y="142.6">2</text>
<text x="22.2" y="149.2">1</text>
<text x="22.2" y="146.5">2</text>
<text x="68.5" y="147.8">1</text>
<text x="68.5" y="145.2">2</text>
<text x="160.1" y="145.2">3</text>
<text x="160.1" y="147.8">4</text>
<text x="234.2" y="145.2">3</text>
<text x="234.2" y="147.8">4</text>
<text x="309.6" y="145.2">3</text>
<text x="309.6" y="147.8">4</text>
<text x="383.6" y="145.2">3</text>
<text x="383.6" y="147.8">4</text>
<text x="160.1" y="150.5">5</text>
<text x="160.1" y="153.1">6</text>
<text x="234.2" y="150.5">5</text>
<text x="234.2" y="153.1">6</text>
<text x="309.6" y="150.5">5</text>
<text x="309.6" y="153.1">6</text>
<text x="383.6" y="150.5">5</text>
<text x="383.6" y="153.1">6</text>
<text x="160.1" y="170.3">1</text>
<text x="160.1" y="173">2</text>
<text x="234.2" y="170.3">1</text>
<text x="234.2" y="173">2</text>
<text x="309.6" y="170.3">1</text>
<text x="309.6" y="173">2</text>
<text x="383.6" y="170.3">1</text>
<text x="383.6" y="173">2</text>
<text x="18.3" y="179.6">3</text>
<text x="160.1" y="175.6">3</text>
<text x="234.2" y="175.6">3</text>
<text x="309.6" y="175.6">3</text>
<text x="383.6" y="175.6">3</text>
<text x="18.3" y="184.9">1</text>
<text x="18.3" y="182.2">2</text>
<text x="75.2" y="184.9">1</text>
<text x="75.2" y="182.2">2</text>
<text x="108.5" y="218">1</text>
<text x="108.5" y="220.6">2</text>
<text x="248.7" y="221.9">1</text>
<text x="306.9" y="221.9">1</text>
<text x="363.8" y="221.9">1</text>
<text x="418" y="221.9">1</text>
<text x="26.2" y="226.2">1</text>
<text x="38.4" y="226.2">3</text>
<text x="108.5" y="223.3">3</text>
<text x="248.7" y="227.2">3</text>
<text x="248.7" y="224.6">2</text>
<text x="306.9" y="227.2">3</text>
<text x="306.9" y="224.6">2</text>
<text x="363.8" y="227.2">3</text>
<text x="363.8" y="224.6">2</text>
<text x="418" y="227.2">3</text>
<text x="418" y="224.6">2</text>
<text x="26.2" y="228.8">2</text>
<text x="38.4" y="228.8">4</text>
<text x="143.8" y="234.1">3</text>
<text x="146.5" y="235.4">GND</text>
</g>
<g font-size="2.5" fill="#00f">
<text x="39.2" y="34.3">16</text>
<text x="44.2" y="35.4">3.3V</text>
<text x="71" y="35.4">Vin</text>
<text x="76.7" y="34.3">15</text>
<text x="39.2" y="39.6">17</text>
<text x="44.2" y="40.7">GND</text>
<text x="69.2" y="40.7">GND</text>
<text x="76.7" y="39.6">14</text>
<text x="39.2" y="44.9">18</text>
<text x="44.2" y="46">TX (1)</text>
<text x="70.1" y="46">RST</text>
<text x="76.7" y="44.9">13</text>
<text x="39.2" y="50.2">19</text>
<text x="44.2" y="51.3">RX (3)</text>
<text x="71.5" y="51.3">EN</text>
<text x="76.7" y="50.2">12</text>
<text x="39.2" y="55.5">20</text>
<text x="44.2" y="56.6">D8 (15)</text>
<text x="69.3" y="56.6">3.3V</text>
<text x="76.7" y="55.5">11</text>
<text x="39.2" y="60.8">21</text>
<text x="44.2" y="61.9">D7 (13)</text>
<text x="69.2" y="61.9">GND</text>
<text x="76.7" y="60.8">10</text>
<text x="39.2" y="66.1">22</text>
<text x="39.2" y="71.4">23</text>
<text x="44.2" y="67.2">D6 (12)</text>
<text x="70.2" y="67.2">CLK</text>
<text x="76.7" y="71.4">8</text>
<text x="76.7" y="66.1">9</text>
<text x="39.2" y="76.7">24</text>
<text x="44.2" y="72.4">D5 (14)</text>
<text x="44.2" y="77.7">GND</text>
<text x="69.1" y="77.7">CMD</text>
<text x="69.8" y="72.4">SD0</text>
<text x="76.7" y="76.7">7</text>
<text x="39.2" y="82">25</text>
<text x="44.2" y="83">3.3V</text>
<text x="69.8" y="83">SD1</text>
<text x="76.7" y="82">6</text>
<text x="39.2" y="87.3">26</text>
<text x="44.2" y="88.3">D4 (2)</text>
<text x="69.8" y="88.3">SD2</text>
<text x="76.7" y="87.3">5</text>
<text x="39.2" y="92.6">27</text>
<text x="44.2" y="93.6">D3 (0)</text>
<text x="69.8" y="93.6">SD3</text>
<text x="76.7" y="92.6">4</text>
<text x="39.2" y="97.8">28</text>
<text x="44.2" y="98.9">D2 (4)</text>
<text x="71.4" y="98.9">VU</text>
<text x="76.7" y="97.8">3</text>
<text x="39.2" y="103.1">29</text>
<text x="44.2" y="104.2">D1 (5)</text>
<text x="69.2" y="104.2">GND</text>
<text x="76.7" y="103.1">2</text>
<text x="39.2" y="108.4">30</text>
<text x="44.2" y="109.5">D0 (16)</text>
<text x="71.6" y="109.5">A0</text>
<text x="76.7" y="108.4">1</text>
<text x="143.8" y="228.8">1</text>
<text x="143.8" y="231.5">2</text>
<text x="146.5" y="230.1">ADDR</text>
<text x="146.5" y="232.8">ALRT/RDY</text>
<text x="160.6" y="232.8">SDA</text>
<text x="161" y="230.1">SCL</text>
<text x="166.8" y="228.8">10</text>
<text x="166.8" y="231.5">9</text>
<text x="143.8" y="236.7">4</text>
<text x="143.8" y="239.4">5</text>
<text x="146.5" y="238.1">AIN0</text>
<text x="159.9" y="238.1">AIN3</text>
<text x="166.8" y="239.4">6</text>
<text x="166.8" y="236.7">7</text>
<text x="146.5" y="240.7">AIN1</text>
<text x="159.9" y="240.7">AIN2</text>
</g>
<g font-size="2.5" fill="#f00">
<text x="160.2" y="235.4">VDD</text>
<text x="166.8" y="234.1">8</text>
</g>
</svg>
